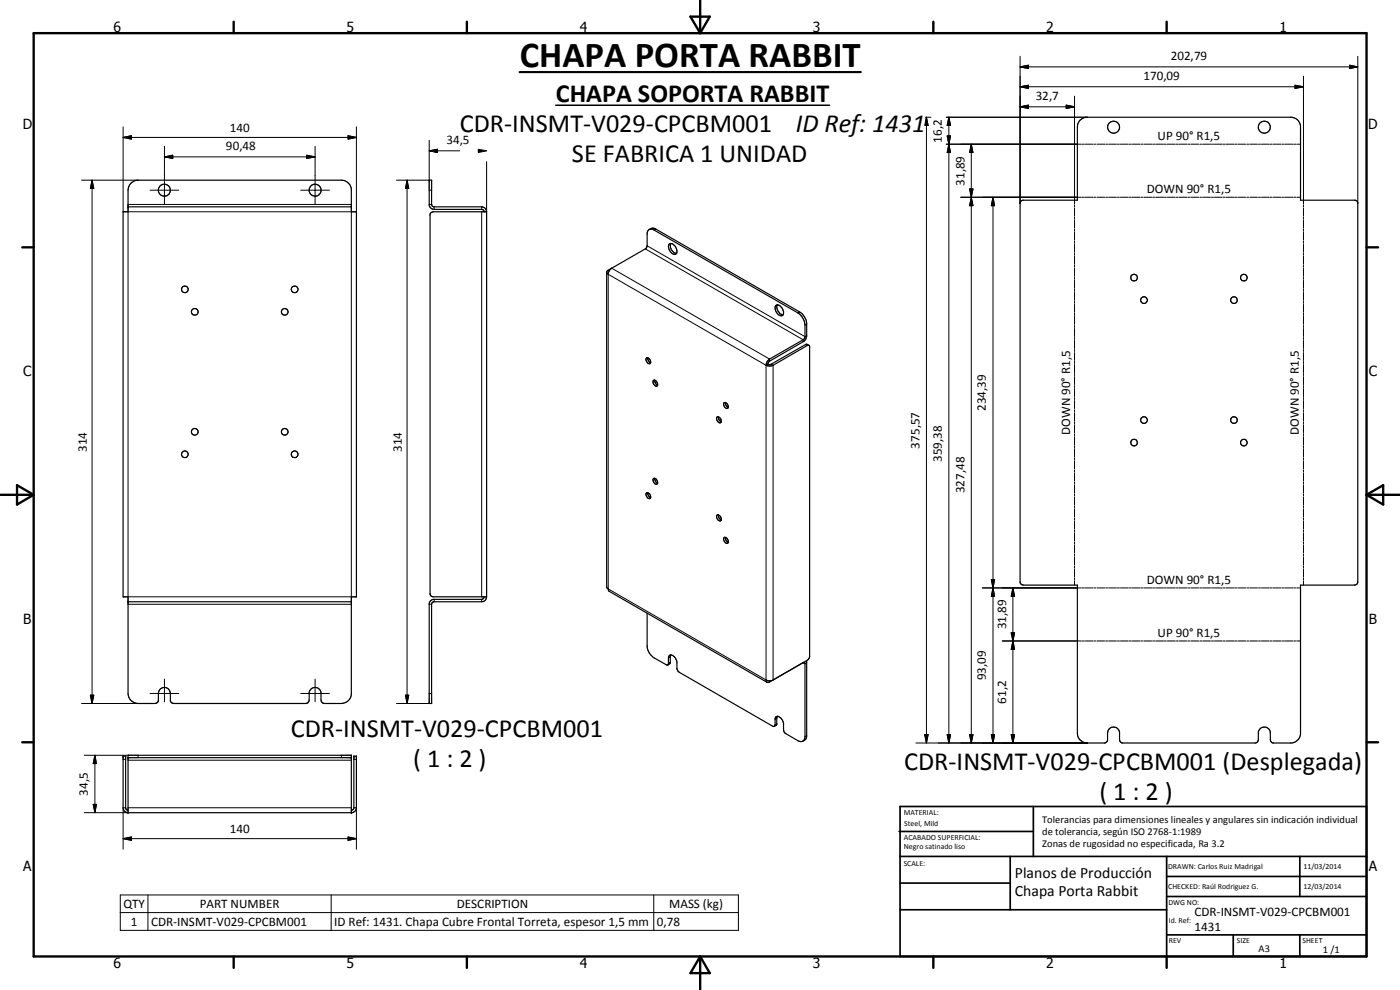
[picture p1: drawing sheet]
<svg xmlns="http://www.w3.org/2000/svg" width="420mm" height="297mm" viewBox="0 0 420 297" stroke-linecap="round" stroke-linejoin="round" font-family="sans-serif">
<g fill="none" stroke="#000" stroke-width=".35">
<path d="M324.2 36l1.7-.8h61.8a2.97 2.97 0 0 1 2.6 2.6v22.3h16.4l.5 .1 .3 .6v114l-.2 .4-.8 .4h-16.2v44.7a3.1 3.1 0 0 1-2.6 2.6l-5.9-.1-.5-.6-.1-2.2a1.82 1.82 0 0 0-1.6-1.8 1.82 1.82 0 0 0-2 1.4v2.6l-.8 .7h-40l-.8-.7v-2.6a1.82 1.82 0 0 0-2-1.4 1.82 1.82 0 0 0-1.6 1.8v2.2l-.6 .6-5.9 .1a3 3 0 0 1-2.6-2.9v-44.4h-16.2l-.6-.3-.4-.5v-114l.4-.6 .4-.1h16.4v-22l.2-1.1zM39.3 54.9a2.79 2.79 0 0 1 2.1-.8h61a3 3 0 0 1 3 2.6v6.8h1.6v115.6h-1.6v29.3a3 3 0 0 1-3 2.7h-5l-.7-.2-.4-.8v-2.3a1.8 1.8 0 0 0-1.7-1.6 1.8 1.8 0 0 0-1.8 1.6l-.1 2.5-.3 .6-.6 .2h-39.7l-.6-.2-.4-.6v-2.2a1.8 1.8 0 0 0-1.8-1.9 1.8 1.8 0 0 0-1.8 1.9v2.2l-.4 .6-.6 .2h-5.1a3 3 0 0 1-3-3v-29h-1.5v-115.6h1.5v-6.4l.3-1.2zM38.4 62.1h67M145.3 63.5l-.1-.3-.6-.4h-14.3l-.9-.2-.6-1v-7.5h.7v7.2l.4 .7 14.7 .1a1.52 1.52 0 0 1 1.4 1.4M146 63.5h-16l-.8 .4-.1 .4v114l.3 .6 .6 .2h16M146 63.5v115.6M194.8 68.9l1-.4 .8 .1 43.4 25a4.9 4.9 0 0 1 2.1 3.3v4.1l-.6 1.2-10.5 6.2-.5 .9M200.9 73.2a1.74 1.74 0 0 1 2.2 1.6v1.1a1.08 1.08 0 0 1-1.1 .4 1.08 1.08 0 0 1-.8-.8 2.16 2.16 0 0 1-.3-2.3zM201.3 73.1a2.26 2.26 0 0 0 1.7 2.9M182.1 81.7l.4 .6 .2-.8 .7-.9 10.4-6.1 .4-.8v-3.7a1.25 1.25 0 0 1 .8-1.2 1.25 1.25 0 0 1 1.3 .2l43.2 24.9a4.7 4.7 0 0 1 2.1 3.6v3.5l-.3 .7-10.6 6.2-.6 .9-.2 .8M182.1 81.7l.1 94.7 .6 1 47.4 27.3M183.5 80.5l-1.2 .7-.2 .5"/>
<path d="M232.9 91.7a1.83 1.83 0 0 1 2.3 1.9v.5a1.02 1.02 0 0 1-1.1 .6 1.02 1.02 0 0 1-.9-.8 1.83 1.83 0 0 1-.3-2.2zM233.3 91.5a2.39 2.39 0 0 0 1.7 2.9M194 107.5a.99 .99 0 0 1 1.1 .4 .99 .99 0 0 1-.1 1.2 1.21 1.21 0 0 1-1-1.6zM194.4 107.4a1.44 1.44 0 0 0 .9 1.4M196 114.2a1.05 1.05 0 0 1 1.4 1.2 .55 .55 0 0 1-.5 .5 .55 .55 0 0 1-.6-.5l-.3-.4zM196.5 114.1a1.44 1.44 0 0 0 .9 1.5M229.9 109.6l1.1 .3 1-.3 10.3-5.9 .4-.1 .3 .3v93.2l-.7 1-10.5 6-1.1 .2-.8-.3 .3 .7M230.5 109.3l-.6 .3M242.8 103.6l-.9-.3-10.6 6h-.8M215.1 125.2a1.02 1.02 0 0 1 1.2 .4 1.02 1.02 0 0 1-.1 1.3 1.26 1.26 0 0 1-1.1-1.7zM215.6 125.1l.1 .8 .7 .6M217.2 120.9a1.11 1.11 0 0 1 1.3 1.5 1.02 1.02 0 0 1-1.2-.3 1.02 1.02 0 0 1-.1-1.2z"/>
<path d="M217.7 120.8a1.49 1.49 0 0 0 .9 1.4M194 147.9a1.06 1.06 0 0 1 1.1 .5 1.06 1.06 0 0 1-.1 1.2 1.21 1.21 0 0 1-1-1.7zM194.4 147.8l.4 1.2 .5 .3M196 143.7a1 1 0 0 1 1.2 .3 1 1 0 0 1 0 1.2 1.23 1.23 0 0 1-1.2-1.5zM196.5 143.5a1.44 1.44 0 0 0 .9 1.5M215.2 154.6a1.07 1.07 0 0 1 1.1 .5 1.07 1.07 0 0 1-.1 1.2 1.21 1.21 0 0 1-1-1.7zM215.6 154.5l.1 .8 .7 .7M145.3 179.1l-.1 .4-.6 .3h-14.6l-1.1 .9-.1 30.4h.7l.1-30.2 .7-.3h14.3a1.45 1.45 0 0 0 1.4-1.5M217.2 161.4a1.01 1.01 0 0 1 1.2 .4 1.01 1.01 0 0 1-.1 1.2 1.27 1.27 0 0 1-1.1-1.6zM217.7 161.2a1.38 1.38 0 0 0 .9 1.5M38.4 180.6h67M194.2 183.9v10.2a4.8 4.8 0 0 0 2.1 3.3l3.9 2.2 .4-.4v-1.8a.9 .9 0 0 1 .7-.9 .9 .9 0 0 1 1 .5l.8 1.3v2.2l.6 1.1 28.2 16.3 .5 .1"/>
<path d="M201.3 196.5l-.2 2.5-.7 .5M242 198.3l.1 22.7-.3 .7-.9 .7M230.2 204.7l.8-.1 10-5.8 .5 .1 .1 22.1-.2 .9-.5 .5M232.9 217.6l-.5 .3M233 217.6h-.1M233.2 214.9a2.42 2.42 0 0 1 2 2.1v2.1l.5 .9 4 2.4h1.2M233.2 214.9l-.6 .7v1.9l-.2 .5M233.3 214.9l-.3 2.7M38.4 227.3h67M38.4 243.8v-17.2h67v17.2M38.4 243.1l-.6-.4-.1-.3v-15.5h-.8v15.5l.5 1 .8 .4h67.5l1-.6 .3-.8v-15.5h-.8v15.5l-.2 .5-.6 .2"/>
<circle cx="334.2" cy="38.2" r="1.79"/>
<circle cx="379.4" cy="38.1" r="1.8"/>
<circle cx="49.3" cy="57.1" r="1.81"/>
<circle cx="94.6" cy="57.1" r="1.79"/>
<circle cx="55.5" cy="86.8" r="1.01"/>
<circle cx="58.4" cy="93.5" r="1"/>
<circle cx="85.4" cy="93.6" r="1.01"/>
<circle cx="88.4" cy="86.8" r="1"/>
<circle cx="340.3" cy="83.3" r="1"/>
<circle cx="343.3" cy="90" r=".98"/>
<circle cx="370.3" cy="90" r="1"/>
<circle cx="373.3" cy="83.3" r=".99"/>
<circle cx="55.5" cy="136.3" r="1.01"/>
<circle cx="58.5" cy="129.5" r="1"/>
<circle cx="85.5" cy="129.5" r=".99"/>
<circle cx="88.4" cy="136.3" r="1"/>
<circle cx="340.4" cy="132.8" r="1"/>
<circle cx="343.3" cy="126" r=".99"/>
<circle cx="370.3" cy="126" r=".99"/>
<circle cx="373.3" cy="132.8" r="1"/>
</g>
<g fill="none" stroke="#000" stroke-width=".3">
<path d="M306.1 16.9v44.1M405 19.6l2.5 .5-2.5 .5zM407.5 16.9v44.1M36.9 38.1v25.4M107 38.1v25.4M277.7 35.2h1.7M278 35.2l.5 2.4h-1zM278 35.2v187.7M278 35.2l.5 2.4h-.8M278 35.2l-.3 1.5M284 35.2h42.3M284.8 35.2l.5 2.4h-1z"/>
<path d="M284.8 35.2v187.7M306.1 32l2.5-.5v1.1zM306.1 26l2.5-.4v.9zM306.1 20.1l2.5-.5v1zM306.1 32h16.4M306.1 26h85.1M306.1 20.1h101.4M320 31.5l2.5 .5-2.5 .6zM322.5 28.9v32.4M388.7 25.6l2.5 .4-2.5 .5zM391.2 22.9v38.4M24.5 54.1h16.9"/>
<path d="M27.6 54.1l.5 2.5h-1zM27.6 54.1v157M36.9 41.2l2.5-.5v1zM36.9 41.2h70.1M45 57.1h8.6M49.3 47.1l2.5-.5v.9zM49.3 47.1h45.3M49.3 43.9v17.5M90.2 57.1h8.7M92.1 46.6l2.5 .5-2.5 .4zM94.6 43.9v17.5M104.5 40.7l2.5 .5-2.5 .5z"/>
<path d="M122.2 54.1l.5 2.5h-1zM122.2 54.1v157M128.8 45.3l2.5-.5v1zM128.8 57.1h.7M128.8 42.1v12h-9.8M128.8 45.3h9.2M143.5 44.8l2.5 .5-2.5 .5zM146 48.5v15M284 43.3h40.5M284.3 40.8h1l-.5 2.5zM284.3 40.8l1 5h-1l1-5zM284.8 43.3l.5 2.5h-1z"/>
<path d="M288.3 59.2h36.2M291 56.7h1l-.5 2.5zM291 56.7l1 5h-1l1-5zM291.5 59.2l.5 2.5h-1zM291.5 43.3l.5 2.5h-1zM291.5 43.3v179.6M298 59.2l.5 2.5h-1zM298 59.2v163.7M324.8 59.2h.6M324.8 43.3h.6M325.7 59.2h2.3M325.7 43.3h2.3"/>
<path d="M328.3 59.2h.6M328.3 43.3h.6M329.2 59.2h2.3M329.2 43.3h2.3M331.8 59.2h.6M331.8 43.3h.6M332.7 59.2h2.4M332.7 43.3h2.4M335.4 59.2h.5M335.4 43.3h.5M336.2 59.2h2.4M336.2 43.3h2.4"/>
<path d="M338.9 59.2h.6M338.9 43.3h.6M339.8 59.2h2.3M339.8 43.3h2.3M342.4 59.2h.6M342.4 43.3h.6M343.3 59.2h2.3M343.3 43.3h2.3M345.9 59.2h.6M345.9 43.3h.6M346.8 59.2h2.4M346.8 43.3h2.4"/>
<path d="M349.5 59.2h.5M349.5 43.3h.5M350.3 59.2h2.4M350.3 43.3h2.4M353 59.2h.6M353 43.3h.6M353.9 59.2h2.3M353.9 43.3h2.3M356.5 59.2h.6M356.5 43.3h.6M357.4 59.2h2.3M357.4 43.3h2.3"/>
<path d="M360.1 59.2h.5M360.1 43.3h.5M360.9 59.2h2.4M360.9 43.3h2.4M363.6 59.2h.6M363.6 43.3h.6M364.4 59.2h2.4M364.4 43.3h2.4M367.1 59.2h.6M367.1 43.3h.6M368 59.2h2.4M368 43.3h2.4"/>
<path d="M370.6 59.2h.6M370.6 43.3h.6M371.5 59.2h2.3M371.5 43.3h2.3M374.2 59.2h.5M374.2 43.3h.5M375.1 59.2h2.3M375.1 43.3h2.3M377.7 59.2h.6M377.7 43.3h.6M378.6 59.2h2.3M378.6 43.3h2.3"/>
<path d="M381.2 59.2h.6M381.2 43.3h.6M382.1 59.2h2.4M382.1 43.3h2.4M384.8 59.2h.5M384.8 43.3h.5M385.6 59.2h2.4M385.6 43.3h2.4M388.3 59.2h.6M388.3 43.3h.6M389.2 59.2h1.1M389.2 43.3h1.1"/>
<path d="M38.4 61.3h67M38.4 63.5h67v115.6h-67zM128.8 61.3h.7M130.3 62.1v.7M144.6 62.1v.7M144.6 63.5v115.6M193.7 74.7l47.3 27.2v.6M194.2 73.7l47.4 27.3 .5-.3M196.8 68.7l-.5 .3M322.5 61.6v.5M322.5 62.5v2.4M322.5 65.2v.6"/>
<path d="M322.5 66.1v2.4M322.5 68.7v.7M322.5 69.7v2.4M322.5 72.4v.6M322.5 73.3v2.4M322.5 76v.6M322.5 76.9v2.4M322.5 79.6v.6M391.2 61.6v.5M391.2 62.5v2.4M391.2 65.2v.6M391.2 66.1v2.4"/>
<path d="M391.2 68.7v.7M391.2 69.7v2.4M391.2 72.4v.6M391.2 73.3v2.4M391.2 76v.6M391.2 76.9v2.4M391.2 79.6v.6M182.5 82.3l47.4 27.3v94.4l-47.4-27.3zM182.5 81.1l.3 .2M183.6 80.5l47.4 27.2v.7M240 93.6l-.5 .3M242.1 97.2l-.5 .3"/>
<path d="M322.5 80.5v2.4M322.5 83.2v.6M322.5 84.1v2.4M322.5 86.8v.6M322.5 87.7v2.4M322.5 90.4v.6M322.5 91.3v2.4M322.5 94v.7M322.5 94.9v2.4M322.5 97.7v.6M322.5 98.6v2.4M391.2 80.5v2.4"/>
<path d="M391.2 83.2v.6M391.2 84.1v2.4M391.2 86.8v.6M391.2 87.7v2.4M391.2 90.4v.6M391.2 91.3v2.4M391.2 94v.7M391.2 94.9v2.4M391.2 97.7v.6M391.2 98.6v2.4M231.5 109.3l.5 .3v94.4M241.8 103.4l.5 .3"/>
<path d="M322.5 101.3v.6M322.5 102.2v2.4M322.5 104.9v.6M322.5 105.8v2.4M322.5 108.5v.6M322.5 109.4v2.4M322.5 112.1v.6M322.5 113v2.4M322.5 115.7v.6M322.5 116.6v2.4M322.5 119.3v.6M391.2 101.3v.6"/>
<path d="M391.2 102.2v2.4M391.2 104.9v.6M391.2 105.8v2.4M391.2 108.5v.6M391.2 109.4v2.4M391.2 112.1v.6M391.2 113v2.4M391.2 115.7v.6M391.2 116.6v2.4M391.2 119.3v.6M322.5 120.2v2.4M322.5 122.9v.6"/>
<path d="M322.5 123.8v2.4M322.5 126.5v.6M322.5 127.4v2.4M322.5 130.1v.6M322.5 131v2.4M322.5 133.7v.7M322.5 134.6v2.4M322.5 137.3v.7M322.5 138.3v2.3M391.2 120.2v2.4M391.2 122.9v.6M391.2 123.8v2.4"/>
<path d="M391.2 126.5v.6M391.2 127.4v2.4M391.2 130.1v.6M391.2 131v2.4M391.2 133.7v.7M391.2 134.6v2.4M391.2 137.3v.7M391.2 138.3v2.3M322.5 141v.6M322.5 141.9v2.4M322.5 144.6v.6M322.5 145.5v2.4"/>
<path d="M322.5 148.2v.6M322.5 149.1v2.4M322.5 151.8v.6M322.5 152.7v2.4M322.5 155.4v.6M322.5 156.3v2.4M322.5 159v.6M322.5 159.9v2.4M391.2 141v.6M391.2 141.9v2.4M391.2 144.6v.6M391.2 145.5v2.4"/>
<path d="M391.2 148.2v.6M391.2 149.1v2.4M391.2 151.8v.6M391.2 152.7v2.4M391.2 155.4v.6M391.2 156.3v2.4M391.2 159v.6M391.2 159.9v2.4M130.3 179.8v.8M144.6 179.8v.8M294.8 176.4h29.7M297.5 173.9h1l-.5 2.5z"/>
<path d="M298 176.4l.5 2.5h-1zM304 176.4l.5 2.5h-1zM304 176.4v46.5M322.5 162.6v.6M322.5 163.5v2.4M322.5 166.2v.6M322.5 167.1v2.4M322.5 169.8v.6M322.5 170.7v2.4M322.5 173.4v.6M322.5 174.4v1.2M324.8 176.4h.6"/>
<path d="M325.7 176.4h2.3M328.3 176.4h.6M329.2 176.4h2.3M331.8 176.4h.6M332.7 176.4h2.4M335.4 176.4h.5M336.2 176.4h2.4M338.9 176.4h.6M339.8 176.4h2.3M342.4 176.4h.6M343.3 176.4h2.3M345.9 176.4h.6"/>
<path d="M346.8 176.4h2.4M349.5 176.4h.5M350.3 176.4h2.4M353 176.4h.6M353.9 176.4h2.3M356.5 176.4h.6M357.4 176.4h2.3M360.1 176.4h.5M360.9 176.4h2.4M363.6 176.4h.6M364.4 176.4h2.4M367.1 176.4h.6"/>
<path d="M368 176.4h2.4M370.6 176.4h.6M371.5 176.4h2.3M374.2 176.4h.5M375.1 176.4h2.3M377.7 176.4h.6M378.6 176.4h2.3M381.2 176.4h.6M382.1 176.4h2.4M384.8 176.4h.5M385.6 176.4h2.4M388.3 176.4h.6"/>
<path d="M389.2 176.4h1.1M391.2 162.6v.6M391.2 163.5v2.4M391.2 166.2v.6M391.2 167.1v2.4M391.2 169.8v.6M391.2 170.7v2.4M391.2 173.4v.6M391.2 174.4v1.2M38.4 181.3h67M128.8 181.3h.7M201.2 198.8l-.6 .3"/>
<path d="M201.2 197.1l-.6 .3M241 198.8h.1M241 198.8l.6 .3 .5-.3M300.8 192.3h23.7M303.5 189.9h1l-.5 2.4zM304 192.3l.5 2.6h-1zM324.8 192.3h.6M325.7 192.3h2.3M328.3 192.3h.6M329.2 192.3h2.3M331.8 192.3h.6M332.7 192.3h2.4"/>
<path d="M335.4 192.3h.5M336.2 192.3h2.4M338.9 192.3h.6M339.8 192.3h2.3M342.4 192.3h.6M343.3 192.3h2.3M345.9 192.3h.6M346.8 192.3h2.4M349.5 192.3h.5M350.3 192.3h2.4M353 192.3h.6M353.9 192.3h2.3"/>
<path d="M356.5 192.3h.6M357.4 192.3h2.3M360.1 192.3h.5M360.9 192.3h2.4M363.6 192.3h.6M364.4 192.3h2.4M367.1 192.3h.6M368 192.3h2.4M370.6 192.3h.6M371.5 192.3h2.3M374.2 192.3h.5M375.1 192.3h2.3"/>
<path d="M377.7 192.3h.6M378.6 192.3h2.3M381.2 192.3h.6M382.1 192.3h2.4M384.8 192.3h.5M385.6 192.3h2.4M388.3 192.3h.6M389.2 192.3h1.1M24.5 211.1h16.9M27.1 208.6h1l-.5 2.5zM45 208.1h8.6M49.3 203.8v6.8"/>
<path d="M90.2 208.1h8.7M94.6 203.8v6.8M119 211.1h10.5M121.7 208.6h1l-.5 2.5zM128.8 208.1h.7M231 204.3v.3M233.1 217.2l-.5 .3M233.1 215.5l-.5 .3M25.3 226.6h13.1M28.5 226.6l.4 2.5h-.9zM28.5 226.6v17.2M36.9 227.8h.8"/>
<path d="M38.4 228.1h67M41.4 226.6v.7M102.4 226.6v.7M106.2 227.8h.8M242.1 220.7l-.5 .3M274.9 222.9h51.4M277.5 220.4h1l-.5 2.5zM284.3 220.4h1l-.5 2.5zM291 220.4h1l-.5 2.5zM297.5 220.4h1l-.5 2.5zM303.5 220.4h1l-.5 2.5zM25.3 243.8h13.1"/>
<path d="M28 241.3h.9l-.4 2.5zM36.9 251.6l2.5-.5v1zM36.9 251.6h70.1M37.7 242.4h-.8v12.4M38.4 242.4h67M104.5 251.1l2.5 .5-2.5 .5zM106.2 242.4h.8v12.4M36.1 268.5h185.5v10.6h-185.5zM36.1 273.8h185.5M44.4 268.5v10.6M99.4 268.5v10.6M196.2 268.5v10.6"/>
</g>
<g fill="#000">
<circle cx="36.9" cy="226.9" r=".18"/>
<circle cx="37.7" cy="226.9" r=".18"/>
<circle cx="105.4" cy="226.6" r=".18"/>
<circle cx="105.4" cy="227.3" r=".18"/>
<circle cx="106.2" cy="226.9" r=".18"/>
<circle cx="107" cy="226.9" r=".18"/>
<circle cx="38.4" cy="243.8" r=".18"/>
<circle cx="105.4" cy="243.8" r=".18"/>
</g>
<g fill="none" stroke="#000" stroke-width=".71">
<path d="M10.1 9.9h400v277.1h-400zM70.1 6.5v3.4M140.1 6.5v3.4M207.2 5h5.8l-2.9 4.9zM210.1 0v9.9M280.1 6.5v3.4M350.1 6.5v3.4M6.7 74.2h3.4M410.1 74.2h3.5M.1 148.5h10M5.1 145.6l5 2.9-5 2.9zM410.1 148.5h10"/>
<path d="M410.1 148.5l5-2.9v5.8zM6.7 222.7h3.4M410.1 222.7h3.5M70.1 287v3.4M140.1 287v3.4M210.1 287v10M210.1 287l2.9 5h-5.8zM280.1 287v3.4M350.1 287v3.4"/>
</g>
<g fill="none" stroke="#000" stroke-width=".51">
<path d="M269.8 249.5h40.3M270.1 242h140v45h-140zM270.1 257h140M303.2 257v16M310.1 242v15M350.1 257v30M390.1 257v12M270.1 265h33.1M270.1 273h80M350.1 269h60M350.1 263h60M350.1 280.5h60"/>
<path d="M370.1 280.5v6.5M390.1 280.5v6.5"/>
</g>
<g fill="#000">
<path d="M306.1 20.1l2.5-.5v1zM278 35.2l.5 2.4h-1zM284.8 35.2l.5 2.4h-1zM306.1 32l2.5-.5v1.1zM306.1 26l2.5-.4v.9zM320 31.5l2.5 .5-2.5 .6zM388.7 25.6l2.5 .4-2.5 .5zM405 19.6l2.5 .5-2.5 .5zM27.6 54.1l.5 2.5h-1zM36.9 41.2l2.5-.5v1zM49.3 47.1l2.5-.5v.9zM92.1 46.6l2.5 .5-2.5 .4z"/>
<path d="M104.5 40.7l2.5 .5-2.5 .5zM122.2 54.1l.5 2.5h-1zM128.8 45.3l2.5-.5v1zM143.5 44.8l2.5 .5-2.5 .5zM284.3 40.8h1l-.5 2.5zM284.8 43.3l.5 2.5h-1zM291 56.7h1l-.5 2.5zM291.5 43.3l.5 2.5h-1zM291.5 59.2l.5 2.5h-1zM298 59.2l.5 2.5h-1zM297.5 173.9h1l-.5 2.5zM298 176.4l.5 2.5h-1z"/>
<path d="M304 176.4l.5 2.5h-1zM303.5 189.9h1l-.5 2.4zM304 192.3l.5 2.6h-1zM27.1 208.6h1l-.5 2.5zM121.7 208.6h1l-.5 2.5zM28.5 226.6l.4 2.5h-.9zM277.5 220.4h1l-.5 2.5zM284.3 220.4h1l-.5 2.5zM291 220.4h1l-.5 2.5zM297.5 220.4h1l-.5 2.5zM303.5 220.4h1l-.5 2.5zM28 241.3h.9l-.4 2.5z"/>
<path d="M36.9 251.6l2.5-.5v1zM104.5 251.1l2.5 .5-2.5 .5z"/>
</g>
<path d="M155.9 21.6h102.4" fill="none" stroke="#000" stroke-width=".63"/>
<path d="M166.8 31.6h82.2" fill="none" stroke="#000" stroke-width=".46"/>
<text font-size="11" x="156" y="20.1">CHAPA PORTA RABBIT</text>
<g font-size="7.9">
<text x="166.8" y="30.5">CHAPA SOPORTA RABBIT</text>
<text x="138" y="39.5">CDR-INSMT-V029-CPCBM001</text>
<text x="238.8" y="39.5">ID Ref: 1431</text>
<text x="171.6" y="48.5">SE FABRICA 1 UNIDAD</text>
<text x="87.2" y="221.1">CDR-INSMT-V029-CPCBM001</text>
<text x="124" y="230.2">( 1 : 2 )</text>
<text x="271.4" y="231.1">CDR-INSMT-V029-CPCBM001 (Desplegada)</text>
<text x="330" y="240.1">( 1 : 2 )</text>
</g>
<g font-size="4.7">
<text x="304.6" y="263.5">Planos de Producción</text>
<text x="304.6" y="268.9">Chapa Porta Rabbit</text>
</g>
<g font-size="4.2">
<text x="34" y="9.6">6</text>
<text x="104" y="9.6">5</text>
<text x="174" y="9.6">4</text>
<text x="244" y="9.6">3</text>
<text x="314" y="9.6">2</text>
<text x="384" y="9.6">1</text>
<text x="6.8" y="38.7">D</text>
<text x="410.6" y="38.7">D</text>
<text x="7" y="112.9">C</text>
<text x="410.8" y="112.9">C</text>
<text x="7" y="187.1">B</text>
<text x="410.8" y="187.1">B</text>
<text x="7" y="261.4">A</text>
<text x="410.8" y="261.4">A</text>
<text x="34" y="290.4">6</text>
<text x="104" y="290.4">5</text>
<text x="174" y="290.4">4</text>
<text x="244" y="290.4">3</text>
<text x="314" y="290.4">2</text>
<text x="384" y="290.4">1</text>
</g>
<g font-size="3.9">
<text x="351.4" y="18">202,79</text>
<text x="343.1" y="24">170,09</text>
<text x="310.8" y="30">32,7</text>
<text x="69" y="39.7">140</text>
<text x="347.4" y="42">UP 90° R1,5</text>
<text x="67.8" y="45">90,48</text>
<text x="134" y="43.2">34,5</text>
<text x="282.7" y="42.8" transform="rotate(-90 282.7 42.8)">16,2</text>
<text x="289.4" y="55.7" transform="rotate(-90 289.4 55.7)">31,89</text>
<text x="344.2" y="57.9">DOWN 90° R1,5</text>
<text x="295.9" y="123.3" transform="rotate(-90 295.9 123.3)">234,39</text>
<text x="321.2" y="130.5" transform="rotate(-90 321.2 130.5)">DOWN 90° R1,5</text>
<text x="389.8" y="130.5" transform="rotate(-90 389.8 130.5)">DOWN 90° R1,5</text>
<text x="26.1" y="135.6" transform="rotate(-90 26.1 135.6)">314</text>
<text x="120.6" y="135.6" transform="rotate(-90 120.6 135.6)">314</text>
<text x="276" y="134.6" transform="rotate(-90 276 134.6)">375,57</text>
<text x="282.7" y="138.6" transform="rotate(-90 282.7 138.6)">359,38</text>
<text x="289.4" y="148" transform="rotate(-90 289.4 148)">327,48</text>
<text x="344.2" y="175.1">DOWN 90° R1,5</text>
<text x="302" y="188.8" transform="rotate(-90 302 188.8)">31,89</text>
<text x="347.4" y="191.1">UP 90° R1,5</text>
<text x="295.9" y="204.2" transform="rotate(-90 295.9 204.2)">93,09</text>
<text x="302" y="211.1" transform="rotate(-90 302 211.1)">61,2</text>
<text x="26.4" y="238.7" transform="rotate(-90 26.4 238.7)">34,5</text>
<text x="69" y="250.1">140</text>
<text x="37" y="272.5">QTY</text>
<text x="60" y="272.4">PART NUMBER</text>
<text x="137.1" y="272.5">DESCRIPTION</text>
<text x="200.9" y="272.5">MASS (kg)</text>
<text x="358.5" y="275">CDR-INSMT-V029-CPCBM001</text>
<text x="39.3" y="277.7">1</text>
<text x="45.3" y="277.7">CDR-INSMT-V029-CPCBM001</text>
<text x="100.3" y="277.8">ID Ref: 1431. Chapa Cubre Frontal Torreta, espesor 1,5 mm</text>
<text x="197.1" y="277.7">0,78</text>
<text x="358.5" y="279.4">1431</text>
</g>
<g font-size="3.1">
<text x="312.7" y="246.8">Tolerancias para dimensiones lineales y angulares sin indicación individual</text>
<text x="312.7" y="250.4">de tolerancia, según ISO 2768-1:1989</text>
<text x="312.7" y="254">Zonas de rugosidad no especificada, Ra 3.2</text>
<text x="377.7" y="285.6">A3</text>
<text x="397" y="285.9">1 /1</text>
</g>
<g font-size="2.4">
<text x="271.2" y="244.4">MATERIAL:</text>
<text x="271.3" y="252">ACABADO SUPERFICIAL:</text>
<text x="271.4" y="247.9">Steel, Mild</text>
<text x="271.3" y="254.6">Negro satinado liso</text>
<text x="271.2" y="259.7">SCALE:</text>
<text x="350.6" y="260.8">DRAWN: Carlos Ruiz Madrigal</text>
<text x="391.2" y="260.6">11/03/2014</text>
<text x="350.6" y="266.9">CHECKED: Raúl Rodriguez G.</text>
<text x="391.2" y="266.7">12/03/2014</text>
<text x="350.6" y="271.4">DWG NO:</text>
<text x="350.8" y="276.9">Id. Ref:</text>
<text x="350.8" y="282.8">REV</text>
<text x="371.2" y="282.9">SIZE</text>
<text x="390.9" y="282.9">SHEET</text>
</g>
</svg>
